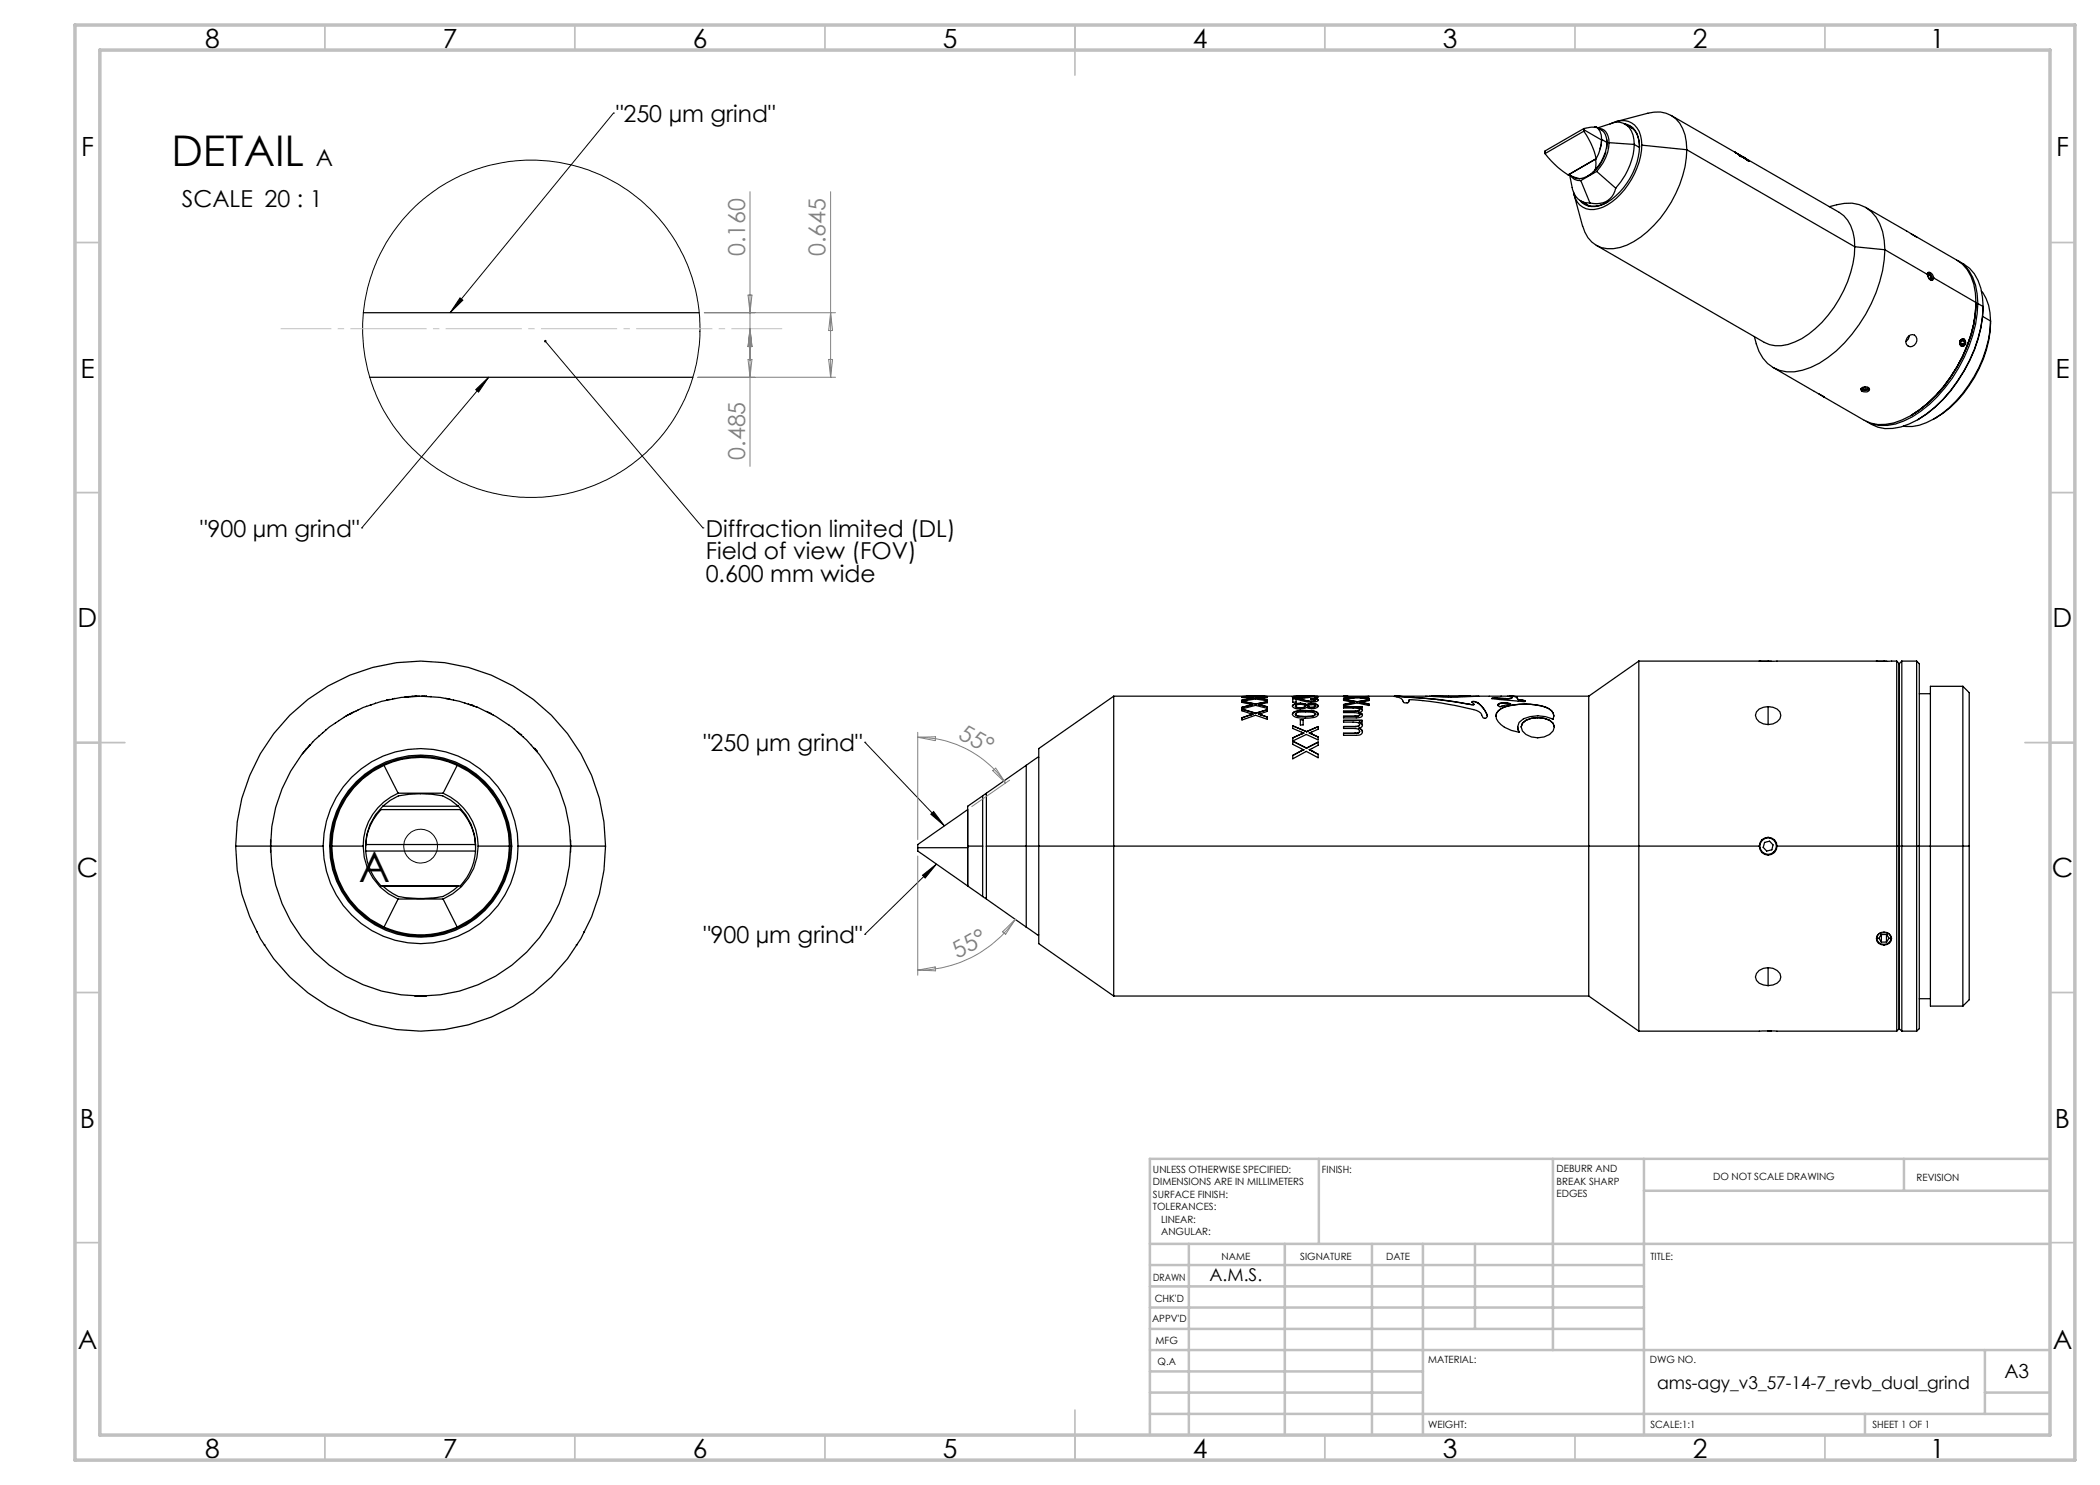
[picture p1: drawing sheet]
<svg xmlns="http://www.w3.org/2000/svg" width="420mm" height="297mm" viewBox="0 0 420 297" stroke-linecap="round" stroke-linejoin="round" font-family="sans-serif">
<g fill="none" stroke="#000" stroke-width=".25">
<path d="M309 30.7l2.6 2.8 2 1.5 5.6-3.3M313.7 34.9h.1M313.8 34.9l.7 .4 1.4 .4M313.8 34.9l1.5 .8h.6M313.9 35a7.9 7.9 0 0 0 1.7 4.8l1.4 .7 1 .1M314.2 35.2a1.86 1.86 0 0 0 2 .9M314.8 38.9l1.7 6.3M316.2 36.1l1.8 4.5M316.8 26.2l1.4 2.4 .6 1.7 .4 1.4M316.8 26.2l-7.8 4.5M316.8 25.7l-7.8 4.5v.5M316.8 25.7v.3"/>
<path d="M316.8 26v.2M316.8 26l3.5 2M317.7 35.1l-.8 .4-1 .2M317.7 35.1h.1M317.8 35.1l-.3 .1M318.6 34.5l-.7 .5M319.1 33.9v-2.1l-5.3 3.1M319.1 33.9l-.8 .8-.6 .4M319.1 25.3l-.2 .1M319.2 25.4a2.65 2.65 0 0 1 1.1 2.5M319.2 25.4l1.1 .6M319.2 25.5a4.9 4.9 0 0 0-2.4 .2"/>
<path d="M319.3 34.3l3.8 3.3M319.3 34.3l-3.1 1.8M319.5 25.6l3.6-1.2a3.4 3.4 0 0 1 3.7 3.5v1M319.7 25.6a2.4 2.4 0 0 1 2.1 2.9M320.2 26a2.64 2.64 0 0 1 1.2 2.5M320.3 27.9l-.3 1.9M320.3 28a8.7 8.7 0 0 1-1.1 3.7M320.3 27.9l1.1 .6M320.3 27.9v.1M321.1 30.4v.1a8.5 8.5 0 0 1-2.5 4M321.3 27.9v1.8M321.4 28.5a8.8 8.8 0 0 1-2.3 5.4"/>
<path d="M321.8 28.5a8.9 8.9 0 0 1-2.5 5.8M321.8 28.5l5 .4M322 24.8a4 4 0 0 1 5.8 1.5l.5 1.7 .1 1M323.1 37.6a3.9 3.9 0 0 1-5.1 3M323.3 24.3l6.3-1.7a5.7 5.7 0 0 1 7.4 4.4l.4 2.9M324.8 24.8a3.5 3.5 0 0 1 3 3.6 13.7 13.7 0 0 1-7.2 12.5 3.7 3.7 0 0 1-4.6-.8M325 24.8l1.6 .9M325.3 25a4.1 4.1 0 0 1 2.6 4.4M326 25.4l.4 .1M326.1 25.5l.3 .1M326.8 28.9a14 14 0 0 1-3.7 8.7M326.8 28.9l1.1 .6"/>
<path d="M328.4 29a15.1 15.1 0 0 1-7.8 12.4 4 4 0 0 1-5.1-.9l-.4-.7-.4-1.4M328.4 29l9 .9M334.3 23.1l12.7 7.4M337.4 29.9a23.3 23.3 0 0 1-10.7 18.4 7.5 7.5 0 0 1-7.4 .8 5.9 5.9 0 0 1-2.8-3.9M337.4 29.9l33.5 19.5M347 30.4l20.8 12.1a7.5 7.5 0 0 1 3.1 6.9M347 30.4l1.4 .9M347 30.4l1.3 .9M347.8 31l.6 .3M347.9 31.1l1.9 1.2-.2-.2M347.9 31.1l.3 .1M347.9 31.1l.3 .2"/>
<path d="M348.2 31.2l.1 .1M348.2 31.3h.1M348.2 31.2v.1M348.4 31.3l.5 .2M348.4 31.3h.1M348.7 31.5h.1M348.7 31.5l.2 .1M348.7 31.5l.2 .2M348.8 31.5l.3 .1zM348.9 31.5l.1 .1M348.9 31.6l.7 .5M348.9 31.7l.7 .4"/>
<path d="M348.9 31.6v.1M349.6 32.1h.1M316.1 40.2l1.6 .9M316.5 40.4a4 4 0 0 0 5.1 0M317.2 40.8l.2 .2-.1-.2M319.3 49.1l33.5 19.4a6.6 6.6 0 0 0 6.2-.1 20.9 20.9 0 0 0 9.8-10.3 21.3 21.3 0 0 0 2.1-8.7M365.9 41.3a9.2 9.2 0 0 1 7.2 .2 8.1 8.1 0 0 1 3.7 6.5l.2 1.9M370.9 49.4l6.1 .5M373.1 41.5l10.3 5.9-1.1-.6M377 49.9a29 29 0 0 1-13.1 22.7 10.7 10.7 0 0 1-8 1.5 7 7 0 0 1-4.6-5.3l-.4-1.5M377 49.9l8.5 5M383.2 47.3l8.2 4.7a7.9 7.9 0 0 1 3.7 6.6l.1 1.9"/>
<path d="M385.5 54.6a.97 .97 0 0 1 .8 1.5M385.5 54.9l.2 .6a.73 .73 0 0 0 .8 .5l.3-.4M385.6 54.9l.4 .1-.5 .3zM385.8 55.7l.4-.2v.3zM385.8 54.7h.1M386 55l.2 .5M386.1 54.5l.4 .5 .3 .6M386.1 54.5h-.4l-.2 .4M386.1 54.5l-.3 .2M386.5 55.7v.1M386.8 55.6l8.4 4.9M391.5 52.1a8 8 0 0 1 5 7.3l.1 1.9"/>
<path d="M392.6 52.8a8.1 8.1 0 0 1 2.8 6l.2 1.9M396.3 58.2a8.8 8.8 0 0 1 1.8 6M72.7 62.5h67.1M73.9 75.5h64.7M354.6 73.5l10.3 5.9-1.1-.6M372.2 77.7a.99 .99 0 0 0 1.6 0M372.2 77.7a1.05 1.05 0 0 1 1.7 .2 1.03 1.03 0 0 1-1.8 0zM372.5 78l-.1 .2M372.6 77.5v.3l.4 .1M373 77.4v.5M373.5 77.5v.3l-.5 .1M373.7 77.9l-.1 .1"/>
<path d="M381.7 67.2a1.02 1.02 0 0 1 1.5 0 1.02 1.02 0 0 1 0 1.4 1.05 1.05 0 0 1-1.5 .6 1.05 1.05 0 0 1-.3-1.6zM381.8 67.1a1.29 1.29 0 0 1-.6 1.2M392.1 68a.63 .63 0 0 1 .9 .1 .63 .63 0 0 1-.1 .9 .54 .54 0 0 1-.7 .1 .54 .54 0 0 1-.3-.6zM392.1 68a.67 .67 0 0 1 1 .1 .67 .67 0 0 1-.2 1 .67 .67 0 0 1-.9-.2 .67 .67 0 0 1 .1-.9zM392.1 68.7l.8 .1M392.3 68.2h.5M392.7 67.8h.1M392.8 68.2l-.3-.2-.4 .3v.5l.4 .2 .4-.2M392.8 68.2l.1 .6M393 68.8h.1M395.2 60.7a28.5 28.5 0 0 1-13.1 22.4M395.2 60.5a28.9 28.9 0 0 1-11.4 21.5 11.2 11.2 0 0 1-9.6 2.6l-1.3-.5-8.2-4.8"/>
<path d="M395.2 60.7h.4M395.2 60.5v.2M395.6 60.7a29 29 0 0 1-13.1 22.7 10.5 10.5 0 0 1-8 1.4l-.3-.1M395.6 60.7l1 .6M396.5 63.3l1.6 .9M396.6 61.3a29 29 0 0 1-13.1 22.7 10.5 10.5 0 0 1-7.9 1.4l-2.4-1.1M396.6 61.3a28.6 28.6 0 0 1-13.1 22.7M398.1 64.2a24.9 24.9 0 0 1-11.3 19.6 9.1 9.1 0 0 1-6.1 1.4M398.1 64.2a23.7 23.7 0 0 1-11.3 19.6M77.4 140h.1M77.6 139.9l-.2 .1M77.9 139.9h-.1"/>
<path d="M78.5 139.8h.1M79 139.7h.1M81.7 139.3h.1M82.4 139.3h.1M82.5 139.3h.3M82.9 139.2h1M83.4 139.2l-2.5 .2M84.3 139.2h1M84.6 139.2v.1M84.9 139.2v.1M85.2 139.2v.1M85.3 139.2v.1"/>
<path d="M86.1 139.3h.1M89.1 139.7h.1M89.3 139.7h.1M89.4 139.7h.1M89.5 139.7h.1M89.9 139.8h.1M90 139.8h.1M90.7 139.9v.1M222.7 139.2l-14.9 10.5v39l14.9 10.5M222.7 139.2v60M222.7 139.2l63.6 .1a67.8 67.8 0 0 0 9.5-.1h5.6a.97 .97 0 0 1 1 .4l-.7 .1h-.6M250.2 139.2l-1.8 .1v.2l2.1 .2"/>
<path d="M250.2 139.8l-1.8 .2v.5l2.1 .4M250.2 139.2v.1M250.2 139.8h.1M250.2 139.8l-1.8 .2M250.2 139.3h-1.8M250.5 139.7l-.3 .1M250.5 139.2v.1M250.5 139.7v.1M250.5 139.8h-.3M251.1 139.7l2.4-.3v.1l-1.8 .2M251.1 139.7h.1M251.7 139.2h.5"/>
<path d="M251.7 139.7h.1M251.7 139.7l.5 .1M251.7 139.2v.1M251.7 139.7l1.8 .3M252.2 139.2l1.3 .1-2.4-.1-2.7 .2 2.7 .3M252.2 139.8l1.3 .1v.3l-2.4-.4-2.7 .4M252.2 139.2v.1M252.2 139.8h.1M253.5 139.4l-2.4 .3M258.6 139.7h.4M259 139.7h-.4v.7h.6v-.6a6.6 6.6 0 0 0 4.3 .4l.1-.2M259 139.7l1.5 .2"/>
<path d="M259 139.7h.1M259.1 139.4l1.1 .1M259.1 139.4h.1M259.2 139.2h1.6M259.8 139.2h3.2M259.9 139.3l-1.4 .1a7.8 7.8 0 0 0 3.4 0M259.9 139.3l-.8 .1M259.9 139.3h.1M260.2 139.5h.1M260.5 139.9l1.7 .4M260.5 139.9h.1M260.9 139.3l.5 .1"/>
<path d="M260.9 139.3h.1M260.9 139.3h2.7M261.3 139.2h1.4M261.4 139.4l-1.2 .1M261.4 139.4h.1M261.6 139.3l.3 .1M261.6 139.3h1.3v.3h.7v-.3M262.1 139.8l1 .2M262.2 139.7l1.3 .1 .1 .2M262.2 139.7l1.1 .1 .3 .2M262.2 139.7l-.1 .1M262.2 139.7h.1"/>
<path d="M268.7 139.2h.1M268.7 139.3l2.1 .2M268.7 139.3l2.8 .1M269.4 139.2h.1M270.5 139.5h.1M270.5 139.5l-1.8 .2v.4l2.1 .3M270.5 139.5l-1.8 .2M270.8 139.5h-.3M270.8 139.5h.1M271.5 139.4l2.3-.1-1.8 .2M271.5 139.4h.1M272 139.5h.1"/>
<path d="M272 139.5h.5M272.5 139.5l1.3 .2M273.8 139.7v.1l-2.4-.2-2.7 .3 2.8 .5M273.8 140l-2.3 .4M273.8 139.3l-2.3 .1M278.9 139.3h.1M279 139.2l1.3 .1M279 139.2l-.1 .1a1.92 1.92 0 0 1 1.9 1.2l.8 .1 .2-.6M279 139.2v.1M280.3 139.3l2 .2M280.3 139.3h.1M282.3 139.5l5.3 .4"/>
<path d="M282.3 139.5h.1M285.8 139.2h9.9M287.6 139.9l6.2 .9M287.6 139.9l6.2 1M287.6 139.9h.1M289.7 139.3l4.3-.1-4.3 .1M289.7 139.3l-3.3-.1 3.3 .1M289.7 139.3h.1M298.3 139.7l6.4 .6 .4-.1M298.3 139.7h.1M299.4 139.6l1.7 .1M299.4 139.6l-1.1 .1"/>
<path d="M299.4 139.7h1.7M299.4 139.6v.1M301.1 139.7h.1M301.5 139.2h16.2M302.4 139.6l-.4 .1h-.9M303.4 139.4l.2 .4 .3 .1M303.4 139.4l-1.4-.2 1.4 .3M303.4 139.5l.2 .3 .3 .2M303.4 139.4v.1M303.9 139.9l1.2 .3M303.9 140l1.2 .3M303.9 139.9v.1"/>
<path d="M317.7 139.2v60M327.8 132.2v74M327.8 132.2h24.1M327.8 132.2l-10.1 7M351.9 132.2l1.7 .1zM353.6 132.3h.7M375.3 132.2l-21.7 .1M375.3 132.2l1.5 .1zM376.8 132.3h.6M379.3 132.2v74M379.3 132.2l-2.5 .1M379.3 132.2l.5 .5"/>
<path d="M379.8 132.7v73M380.4 132.2v74M380.4 132.2h2.9M380.4 132.2l-.6 .5M383.3 132.2v74M383.3 132.2l.6 .5v73l-.6 .5M383.9 138.7h2.2M392.6 137.3h-6.5v63.9h6.5M392.6 137.3v63.9M392.6 137.3l1.2 1.2v30.7M61.2 149.8h.1M61.2 149.8l-.7 .9"/>
<path d="M62 149l-.8 .8M62 149h.1M62.5 148.4h.1M63.7 147.2h.1M64.5 146.5h.1M65.2 146h.1M67.1 144.5v.1M67.7 144.1h.1M68.8 143.5h.1M70 142.8h.1M70.7 142.4l-1.5 .8M71 142.3h.1"/>
<path d="M71.6 142h.1M73.3 141.2v.1M74.1 141h.1M75.1 140.6h.1M76.8 153.1a17.8 17.8 0 0 0-10.4 16.1M76.8 153.1a17.7 17.7 0 0 1 14.6 0M76.8 153.1l2.8 5.5M79.6 158.6a11.5 11.5 0 0 0-7 10.6M79.6 158.6h9M88.6 158.6a11.6 11.6 0 0 1 7 10.6M91.4 153.1a17.8 17.8 0 0 1 10.5 16.1M91.4 153.1l-2.8 5.5"/>
<path d="M93 140.5v.1M93.7 140.8h.1M93.8 140.8v.1M94.1 140.9h.1M94.4 141h.1M94.5 141.1l.3 .1M95.2 141.4h.1M97.3 142.3h.1M97.5 142.4l.5 .3M98.1 142.7h.1M98.3 142.8h.1M98.6 143h.1"/>
<path d="M101.8 145v.1M102.9 145.8v.1M103.5 146.3h.1M103.6 146.4h.1M103.8 146.6h.1M104 146.8h.1M104.1 146.9h.1M104.7 147.4h.1M106.3 149v.1M106.8 149.6h.1M106.9 149.7h.1M107.1 149.9h.1"/>
<path d="M107.3 150.2h.1M107.4 150.3h.1M196.5 159.2l-3 2.1v7.9M196.5 159.2v10M197.3 158.9l-.2-.2-.6 .5M205.2 153.1v32.3M205.2 153.1l-7.9 5.5v10.6M207.8 151.5h-.3l-2.3 1.6M248.4 141.5v.7l2.1 .6M248.4 140.3l2.7 .5M248.4 141.8l2.7 .9M250.2 142.9h.1"/>
<path d="M250.2 141l-1.8 .5M250.2 142.9l-1.8 .7M250.5 142.8h.1M250.5 142.8l-2.1 .7v.5l2.7-1 2.4 .9v-.5l-1.3-.4M250.5 140.9l-.3 .1M250.5 140.9v.1M251.1 142.6l2.4-.7v.4l-1.8 .5M251.1 140.8h.1M251.1 142.6v.1M251.7 140.9h.1M251.7 140.9l.5 .1M251.7 142.8l.5 .2"/>
<path d="M252.2 143h.1M252.2 141h.1M252.2 141l1.3 .4v.3l-2.4-.6-2.7 .7 2.7 .8M252.2 143l1.3 .4M253.5 140.3v.2l-1.8 .4M253.5 140.3l-2.4 .5M253.5 142l-2.4 .7M258.5 141.2a2.23 2.23 0 0 0 2.8 .3 1.8 1.8 0 0 0 2.3-.3M258.5 142.8a1 1 0 0 0 .9 .7l1.7 .1a3.2 3.2 0 0 0 2.5-.6v-.2M258.6 148.2l2.7 1.4zM259 142.3l-.5 .5M259 142.3h.1"/>
<path d="M259.1 142.8l.4 .4 1.6 .1M259.1 142.8h.1M259.1 142.8l.2 .3 .5 .2h1.3M259.1 142.8l.2-.2a9.1 9.1 0 0 1 3.6 0l.2 .2M259.1 141.2l.2 .3 .7 .1M259.1 141.2h.1M260 141.6h.1M260.1 140.6l1.2 .4M260.1 140.6l-1.2 .2-.4 .4M260.1 140.7l-1.2 .1-.4 .4M260.1 140.7l.8 .1 .4 .2M260.1 143.9h.5v1.1h-.5z"/>
<path d="M260.1 140.6v.1M260.3 146.8h.1M260.3 146.8l-1.7 .8v1.3l2.1 1.1M260.3 150.1l-1.7 1M260.3 150.1h.1M260.3 146.8l-1.7 .8M260.7 150h.1M260.7 146.6h.1M260.7 146.6l-.4 .2M260.7 150l-.4 .1M261 141.2l-.2 .3-.8 .1M261 141.2a1.57 1.57 0 0 0-1.9 0"/>
<path d="M261 141.2h.1M261.1 142.1a3.3 3.3 0 0 1 2.5 .5v.2M261.1 142.1l-2.1 .2M261.1 142.1a3.3 3.3 0 0 1 2.5 .6v.1M261.1 142.1h.1M261.1 143.3h.1M261.3 146.3l2.3-1v.5l-1.7 .8M261.3 149.6l2.3-1.2v.6l-1.7 .9M261.3 146.3h.1M261.3 146.3l-2.7-1.1v.5l2.1 .9M261.3 141h.1M261.6 141.2l.2 .2 .5 .1"/>
<path d="M261.6 141.2l.7 .3M261.6 141.2a1.19 1.19 0 0 1 1.4-.2l.1 .2M261.6 141.2h.1M261.9 149.9h.1M261.9 146.6l.5 .2M261.9 149.9l.5 .3M261.9 146.6h.1M262.2 140.3h.1M262.3 141.5h.1M262.4 140.7l.9 .2 .3 .3M262.4 140.7l-1.1 .3M262.4 150.2h.1"/>
<path d="M262.4 140.8l-1.1 .2M262.4 140.8l.9 .1 .3 .3M262.4 140.7v.1M262.4 150.2l1.2 .6v.7l-2.3-1.2-2.7 1.5v-.7M262.4 146.8l1.2 .6v.6l-2.3-1.1-2.7 1.3M262.4 150.2l1.2 .7M262.4 146.8h.1M263.1 140l-.4 .2-.5 .1M263.1 142.8l-.1 .2a2.23 2.23 0 0 1-1.9 .3M263.1 142.8l-.1 .2a2.56 2.56 0 0 1-1.9 .3M263.1 142.8h.1M263.1 141.2l-.2 .2-.6 .1"/>
<path d="M263.1 141.2l-.8 .3M263.1 141.2h.1M263.1 140l-.3 .2-.6 .1M263.6 145.3l-2.3 1M268.7 146.7h2.3M268.7 141.4h3.7M270.5 140.5l-1.8 .4v.3l2.7-.6 2.4 .5v-.3l-1.3-.3M270.5 140.5l-1.8 .4M270.5 140.5h.1M270.8 140.4l-.3 .1M270.8 140.5h-.3M270.8 140.4v.1"/>
<path d="M271 143.3h.1M271 146.6v.1M271.1 142.2h-2.4v.3l2.5 .1 .5 .1 .2 .2M271.1 145.3h-2.4v.4h2.5l.4 .1 .3 .4M271.1 145.3h.1M271.1 142.2v.1M271.5 140.3l2.3-.4v.2l-1.8 .3M271.5 140.3v.1M271.8 142.5l.3 .1a.46 .46 0 0 1 .4 .5 .46 .46 0 0 1-.5 .4l-3.3 .1v-.3h2.3M271.8 145.6l.5 .3 .2 .4M271.8 145.6v.1a.8 .8 0 0 1 .7 .7M271.8 142.5l.5 .2 .2 .3"/>
<path d="M271.8 142.5h.1M271.9 141.6l.4 .2 .2 .3M271.9 141.6h.5v-.2h-3.7v.2l2.8 .1 .4 .3M271.9 144.4a.6 .6 0 0 1 .6 .6 .6 .6 0 0 1-.7 .6M271.9 144.4h.5v-.3h-3.7v.3l2.4 .1a.67 .67 0 0 1 .8 .4M271.9 144.4l.4 .3 .2 .4M271.9 141.6l.6 .5M271.9 142.9l-.2 .3-.7 .1M271.9 142l-.2 .2h-.6M271.9 146.2l-.2 .3-.7 .1M271.9 144.9l-.2 .3-.6 .1M271.9 146.2a.67 .67 0 0 1-.9 .5"/>
<path d="M271.9 144.9l-.1 .3-.7 .1M271.9 142l-.1 .2-.7 .1M271.9 142.9h.1M272 140.4l.5 .1M272 140.4v.1M272.5 142.1l-.2 .2-.5 .2M272.5 146.3l-.2 .5-.3 .2-3.3 .1v-.5h2.3M272.5 140.5h.1M272.5 140.5l1.3 .3M281.8 140a49.4 49.4 0 0 1 14 2.3l.4 .3 .4 .9 .2 .1a.47 .47 0 0 0 .5-.1 .47 .47 0 0 0 .1-.5M281.8 140v.2M293.8 140.9h1"/>
<path d="M293.8 140.8v.1M294.4 140.4l.3-.1 .7 .2M295.4 140.5a5.1 5.1 0 0 1 2 2.5M295.4 140.5l-.9-.2a.34 .34 0 0 0 .3 .5v.1l-1-.1M295.4 140.5a5 5 0 0 1 2 2.6M295.4 140.5h.1M297.4 143v.1M297.4 143.1l.1 .1M299.2 143.2a3.1 3.1 0 0 0 1.7 2.2l1.4 .7 1.6 .4-.3-.6-.1-.5M299.5 141h.1M299.9 140.7l-.4 .3M299.9 140.7h.1"/>
<path d="M300.9 140.6l.9 .1M300.9 140.6l-1 .1M300.9 141.4a2.23 2.23 0 0 0-1.7 1.8M300.9 140.6h.1M300.9 141.4h.1M301.8 140.7l.3 .1M301.8 140.7h.1M302.1 140.8l-2.1 .6-.5-.4M303.5 145.4h.1M304.2 145.4a2.97 2.97 0 0 0 3.4 2.2 2.97 2.97 0 0 0 3.3-2.2M305 140.8a13 13 0 0 1 4.1 .6M305 140.8a13.4 13.4 0 0 0-4.1 .6"/>
<path d="M305 140.8l-2.2 .2-1.9 .4M305 140.8l2.2 .2 1.9 .4M305 140.8h.1M307.6 143.5l1.2 .1 1.1 .4 .7 .6 .3 .8M307.6 143.5l-1.3 .1-1.1 .4-.7 .6-.3 .8M307.6 143.5l-1.3 .2-1.1 .4-.7 .6-.3 .7M307.6 143.5l1.2 .2 1.1 .4 .7 .6 .3 .7M307.6 143.5h.1M309.1 141.4a2.1 2.1 0 0 1 1.7 1.8M309.1 141.4h.1M310.8 143.2l-.2 .7a6.8 6.8 0 0 0-5.9-.1l-.9 .7-.3 .9M353.6 141.3a2.21 2.21 0 0 1 2.6 1.8 2.33 2.33 0 0 1-2.6 1.8"/>
<path d="M353.6 141.3a2.22 2.22 0 0 0-2.5 1.7 2.31 2.31 0 0 0 2.5 1.9M353.6 141.3v3.6M47.1 169.2a37 37 0 0 0 37 37 37 37 0 0 0 37-37M47.1 169.2a37 37 0 0 1 37-37 37 37 0 0 1 37 37M47.1 169.2h17.5M54.1 168v2.4M64.6 169.2a19.5 19.5 0 0 1 19.5-19.5 19.5 19.5 0 0 1 19.5 19.5M64.6 169.2a19.5 19.5 0 0 0 19.5 19.5 19.5 19.5 0 0 0 19.5-19.5M65.9 169.2a18.2 18.2 0 0 0 18.2 18.2 18.2 18.2 0 0 0 18.2-18.2M65.9 169.2a18.2 18.2 0 0 1 18.2-18.2 18.2 18.2 0 0 1 18.2 18.2M65.9 169.2h.3M66.2 169.2h.2"/>
<path d="M66.2 169.2a17.9 17.9 0 0 0 17.9 18 17.9 17.9 0 0 0 18-18M66.2 169.2a17.9 17.9 0 0 1 17.9-17.9 17.9 17.9 0 0 1 18 17.9M66.4 169.2a17.9 17.9 0 0 0 10.4 16.2M66.4 169.2h6.2M72.6 169.2a11.5 11.5 0 0 0 7 10.6M73.1 168.9a11.1 11.1 0 0 1 3.1-7h15.8a11.1 11.1 0 0 1 3.1 7M73.1 170.2a11.1 11.1 0 0 0 3.1 7h15.8a11.3 11.3 0 0 0 3.1-7M73.1 168.9v1.3M73.1 168.9h22M73.1 170.2h22M76.6 161.3a10.9 10.9 0 0 0-3.5 7.9M76.6 177.2a8.2 8.2 0 0 0 3.6 2.2l3.4 .3 2.2-.1a7.7 7.7 0 0 0 5.9-2.4"/>
<path d="M76.6 161.3l1.5-1.2 1.6-.9a23.4 23.4 0 0 1 8.8 0l1.7 .9 1.5 1.2M76.6 161.3h15.1M79.6 179.8l-2.8 5.6M79.6 179.8h9M88.6 179.8l2.8 5.6M91.7 161.3a10.9 10.9 0 0 1 3.4 7.9M95.1 168.9v1.3M95.6 169.2a11.5 11.5 0 0 1-7 10.6M95.6 169.2h6.3M101.9 169.2a17.9 17.9 0 0 1-10.5 16.2M101.9 169.2h.2M102.1 169.2h.2"/>
<path d="M103.6 169.2h17.5M114.1 168v2.4M183.6 169.5h9.9M193.5 169.2v8M193.5 177.2l3 2.1M193.5 169.5v7.7M193.5 169.5v-7.6l-9.9 7v1.3l9.9 7M193.5 169.2h3M196.5 169.2v10.1M196.5 179.3l.6 .4 .2-.2M197.3 169.2v10.6l7.9 5.6M197.3 169.2h154.6"/>
<path d="M351.9 169.2a1.76 1.76 0 0 1 1.7-1.7 1.76 1.76 0 0 1 1.8 1.7M351.9 169.2a1.76 1.76 0 0 0 1.7 1.8 1.76 1.76 0 0 0 1.8-1.8M352.4 168l.1 .1M352.5 168.1a1.65 1.65 0 0 0 0 2.3 1.65 1.65 0 0 0 2.3 0M352.5 168.1a1.65 1.65 0 0 1 2.3 0 1.65 1.65 0 0 1 0 2.3M352.9 168.5l1-.3 .7 .8-.2 1-1.1 .2-.7-.7zM354.8 170.4l.1 .1M355.4 169.2h38.4M393.8 169.2v30.8l-1.2 1.2M51.5 186.3l-.1 .1M53 188.9l-.2 .1M76.8 185.4a17.9 17.9 0 0 0 14.6 0"/>
<path d="M82.9 199.2h2.4M115.3 188.9l.1 .1M116.8 186.3l.1 .1M205.2 185.4l2.3 1.6h.3M222.7 199.2h95M317.7 199.2l10.1 7M353.6 193.5a2.31 2.31 0 0 1 2.6 1.9 2.22 2.22 0 0 1-2.6 1.7M353.6 193.5a2.31 2.31 0 0 0-2.5 1.9 2.22 2.22 0 0 0 2.5 1.7M353.6 193.5v3.6M375.3 187.6h.1M375.4 187.6a1.44 1.44 0 0 0 1.4 1.3 1.44 1.44 0 0 0 1.4-1.3M375.7 186.8a1.48 1.48 0 0 1 1.8-.2 1.48 1.48 0 0 1 .7 1.6 1.57 1.57 0 0 1-1.6 .8 1.57 1.57 0 0 1-1.3-1.3l.1-.5z"/>
<path d="M376.2 186.5l-.4 .3-.3 .4-.1 .4M376.3 186.9h.1M376.3 188.4l-.5-.8 .5-.7h1l.5 .7-.5 .8M376.3 188.4h1M376.3 186.9v1.5M376.3 186.9h1M376.8 188.9v.1M377.3 186.9h.1M377.3 186.9v1.5M377.4 186.5l.4 .3 .3 .4 .1 .4M378.3 187.6h-.1M383.9 199.7h2.2"/>
<path d="M353.6 206.2h-25.8M353.6 206.2h25.7M353.6 206.2h.7M379.8 205.7l.6 .5M379.8 205.7l-.5 .5M380.4 206.2h2.9"/>
<circle cx="84.1" cy="169.2" r="30"/>
</g>
<g fill="none" stroke="#000" stroke-width=".2">
<path d="M122.7 22.6h.1M122.7 22.6l-32.7 39.9M92 59.6l.6 .4-2.6 2.5zM95.1 77.9l2.6-2.4-2 2.9zM97.7 75.5l-25.3 30.1M109 68.2l31.6 37.4M72.4 105.6h.1M140.6 105.6h.1M173 148.4h.1M173 148.4l15.9 16.8M184.5 175l2.8-2.2-2.3 2.8zM186.2 162.8l.5-.5 2.2 2.9z"/>
<path d="M187.3 172.8l-14.3 14.1M173 186.9h.1"/>
<circle cx="106.3" cy="65.8" r="33.7"/>
<circle cx="84.1" cy="169.2" r="3.4"/>
</g>
<g fill="none" stroke="#808080" stroke-width=".2">
<path d="M150 38.3v55M166.1 38.3v37.2M149.6 59h.8l-.4 3.5zM139.6 75.5h27.5M140.9 62.5h26.2M149.6 71.9h.8l-.4 3.6zM150 65.8l.4 3.5h-.8zM165.7 71.9h.8l-.4 3.6zM166.1 62.5l.4 3.6h-.8zM183.6 147.5a21.4 21.4 0 0 1 17.5 9.1M183.6 146.5v21.4M183.6 147.5l3.5-.1-.1 .7z"/>
<path d="M198.5 154.1l.6-.5 2 3zM201.9 156l-7.6 5.3M183.6 171.2v23.8M183.6 194l3.4-.6 .1 .8zM200.5 186.4l2.6-2.5-2 3zM203.1 183.9a23.6 23.6 0 0 1-19.5 10.1"/>
</g>
<path d="M156.4 65.7h-100.3" fill="none" stroke="#c0c0c0" stroke-width=".2" stroke-dasharray="15.2 1.3 1.3 1.3" stroke-dashoffset="5.1" stroke-linecap="butt"/>
<g fill="none" stroke="#c0c0c0" stroke-width=".35">
<path d="M65 5v5M115 5v5M165 5v5M215 5v10M265 5v5M315 5v5M365 5v5M15 48.5h5M410 48.5h5M15 98.5h5M410 98.5h5M15 148.5h10"/>
<path d="M405 148.5h10M15 198.5h5M410 198.5h5M15 248.5h5M410 248.5h5M65 287v5M115 287v5M165 287v5M215 282v10M265 287v5M315 287v5M365 287v5"/>
</g>
<g fill="none" stroke="#c0c0c0" stroke-width=".5">
<path d="M263.8 231.8v17M310.6 231.8v38.2M328.8 231.8v55.2M328.8 238.2h81.2M380.8 231.8v6.4M410 231.8h-180v55.2M230 248.8h180M230 257.3h98.8M230 253h98.8M237.8 248.8v38.2M257 248.8v38.2M274.4 248.8v38.2"/>
<path d="M284.6 248.8v38.2M295 248.8v17M230 265.8h98.8M230 261.5h98.8M230 278.5h54.6M230 274.3h54.6M230 270h180M397 278.5h13M397 270v12.8M230 282.8h180M373 282.8v4.2"/>
</g>
<path d="M15 5h400v287h-400zM20 10h390v277h-390z" fill="none" stroke="#c0c0c0" stroke-width=".7"/>
<path d="M184.5 175l2.8-2.2-2.3 2.8zM186.2 162.8l.5-.5 2.2 2.9zM108.8 68.1a.26 .26 0 0 0 .1 .4 .26 .26 0 0 0 .4-.2 .26 .26 0 0 0-.3-.3v.2zM92 59.6l.6 .4-2.6 2.5zM95.1 77.9l2.6-2.4-2 2.9z" fill="#000"/>
<g font-size="8.5">
<text x="34.3" y="33.2">DETAIL</text>
<text x="71.7" y="176.5">A</text>
</g>
<g font-size="5.3">
<text x="41" y="9.5">8</text>
<text x="88.5" y="9.5">7</text>
<text x="138.5" y="9.5">6</text>
<text x="188.5" y="9.5">5</text>
<text x="238.5" y="9.5">4</text>
<text x="288.5" y="9.5">3</text>
<text x="338.5" y="9.5">2</text>
<text x="386" y="9.5">1</text>
<text x="16.2" y="31.2">F</text>
<text x="411.2" y="31.2">F</text>
<text x="16.1" y="75.5">E</text>
<text x="411.1" y="75.5">E</text>
<text x="15.5" y="125.5">D</text>
<text x="410.5" y="125.5">D</text>
<text x="15.4" y="175.5">C</text>
<text x="410.4" y="175.5">C</text>
<text x="16" y="225.5">B</text>
<text x="411" y="225.5">B</text>
<text x="15.5" y="269.7">A</text>
<text x="410.5" y="269.7">A</text>
<text x="41" y="291.5">8</text>
<text x="88.5" y="291.5">7</text>
<text x="138.5" y="291.5">6</text>
<text x="188.5" y="291.5">5</text>
<text x="238.5" y="291.5">4</text>
<text x="288.5" y="291.5">3</text>
<text x="338.5" y="291.5">2</text>
<text x="386" y="291.5">1</text>
</g>
<g font-size="4.7">
<text x="123.2" y="24.4">&quot;250 µm grind&quot;</text>
<text x="63.2" y="33.2">A</text>
<text x="36.4" y="41.4">SCALE 20 : 1</text>
<text x="40.1" y="107.3">&quot;900 µm grind&quot;</text>
<text x="141.1" y="107.3">Diffraction limited (DL)</text>
<text x="141.1" y="111.8">Field of view (FOV)</text>
<text x="141.1" y="116.4">0.600 mm wide</text>
<text x="140.7" y="150.2">&quot;250 µm grind&quot;</text>
<text x="140.7" y="188.6">&quot;900 µm grind&quot;</text>
</g>
<g font-size="4.7" fill="#808080">
<text x="149" y="51.3" transform="rotate(-90 149 51.3)">0.160</text>
<text x="165.1" y="51.3" transform="rotate(-90 165.1 51.3)">0.645</text>
<text x="149" y="92" transform="rotate(-90 149 92)">0.485</text>
<text x="191.4" y="147.6" transform="rotate(29 191.4 147.6)">55°</text>
<text x="191.5" y="191.9" transform="rotate(-29 191.5 191.9)">55°</text>
</g>
<text font-size="3.9" x="400.9" y="275.5">A3</text>
<g font-size="3.5">
<text x="241.9" y="256.1">A.M.S.</text>
<text x="331.4" y="277.9">ams-agy_v3_57-14-7_revb_dual_grind</text>
</g>
<g font-size="2">
<text x="230.6" y="234.6">UNLESS OTHERWISE SPECIFIED:</text>
<text x="230.6" y="237.1">DIMENSIONS ARE IN MILLIMETERS</text>
<text x="230.6" y="239.6">SURFACE FINISH:</text>
<text x="264.4" y="234.6">FINISH:</text>
<text x="311.3" y="234.5">DEBURR AND</text>
<text x="311.3" y="237">BREAK SHARP</text>
<text x="311.3" y="239.5">EDGES</text>
<text x="342.6" y="236">DO NOT SCALE DRAWING</text>
<text x="383.3" y="236.2">REVISION</text>
<text x="230.6" y="242.1">TOLERANCES:</text>
<text x="232.2" y="244.6">LINEAR:</text>
<text x="232.2" y="247.1">ANGULAR:</text>
<text x="244.3" y="252">NAME</text>
<text x="260" y="251.9">SIGNATURE</text>
<text x="277.2" y="251.9">DATE</text>
<text x="330.1" y="251.9">TITLE:</text>
<text x="230.6" y="256.1">DRAWN</text>
<text x="230.9" y="260.3">CHK'D</text>
<text x="230.4" y="264.4">APPV'D</text>
<text x="231.1" y="268.8">MFG</text>
<text x="231.5" y="273">Q.A</text>
<text x="285.6" y="272.5">MATERIAL:</text>
<text x="330" y="272.5">DWG NO.</text>
<text x="285.6" y="285.5">WEIGHT:</text>
<text x="330.1" y="285.6">SCALE:1:1</text>
<text x="374.5" y="285.6">SHEET 1 OF 1</text>
</g>
</svg>
